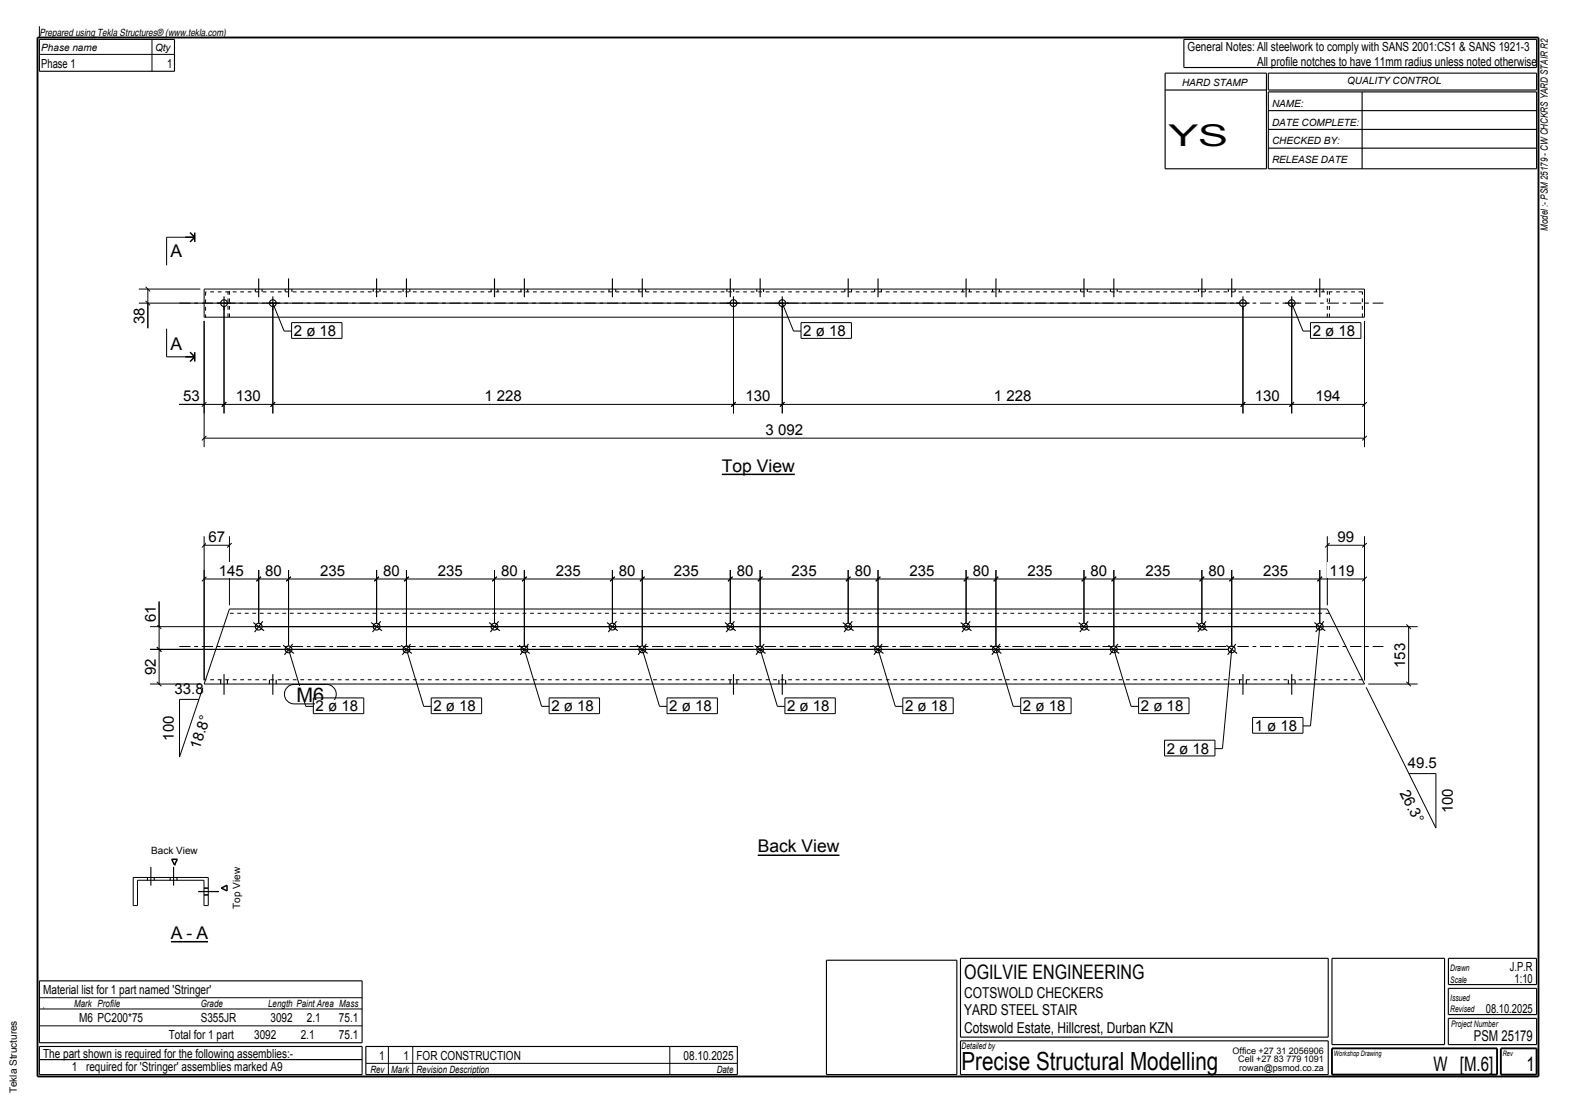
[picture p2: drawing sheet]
<svg xmlns="http://www.w3.org/2000/svg" width="420mm" height="297mm" viewBox="0 0 420 297" stroke-linecap="round" stroke-linejoin="round" font-family="sans-serif">
<path d="M10 10h400v277h-400z" fill="none" stroke="#000" stroke-width=".5"/>
<path d="M192.4 126.5h19.4" fill="none" stroke="#000" stroke-width=".4"/>
<path d="M192.4 122.2h19.4v3.5h-19.4z" fill-rule="evenodd" fill="#fefefb"/>
<path d="M201.9 228h21.8" fill="none" stroke="#000" stroke-width=".4"/>
<path d="M201.9 223.8h21.8v3.5h-21.8z" fill-rule="evenodd" fill="#fefefb"/>
<path d="M45.6 251.1h9.8" fill="none" stroke="#000" stroke-width=".4"/>
<g fill="#fefefb">
<path d="M45.6 246.8h3.1v3.5h-3.1z" fill-rule="evenodd"/>
<path d="M49.7 246.8h1.6v3.5h-1.6z" fill-rule="evenodd"/>
<path d="M52.3 246.8h3.1v3.5h-3.1z" fill-rule="evenodd"/>
</g>
<path d="M45.8 229.1h1.5l-.8 1.5zM59 236.8l1.5-.8v1.5z" fill="none" stroke="#000" stroke-width=".4"/>
<path d="M54.8 77.8v6.8M363.1 77.8h-308.3M60.8 84.6v-6.8M61.1 84.6v-7.5M353.7 84.6v-7.5M354.3 84.6v-6.8M363.1 84.6v-6.8M354.3 163.5h-293.5M363.1 181.2h-308.3" fill="none" stroke="#000" stroke-width=".27" stroke-dasharray="1 1 1 1" stroke-linecap="butt"/>
<g fill="none" stroke="#000" stroke-width=".3">
<path d="M10.5 10.5h36v8.5h-36zM310.5 19.5h27v25.5h-27zM315.5 10.5h94v7.5h-94zM338 19.5h71.5v4.5h-71.5zM310.5 24h27M338 24.5h71.5v20.5h-71.5zM338 29.5h71.5M338 34.5h71.5M338 39.5h71.5M363 24.5v20.5M59.7 79v3.6M68 77.1v.7"/>
<path d="M68.9 74.2v5M69.8 77.1v.7M72.7 79v3.6M76 77.1v.7M76.9 74.2v5M77.8 77.1v.7M99.5 77.1v.7M100.4 74.2v5M101.3 77.1v.7M107.4 77.1v.7M108.3 74.2v5M109.2 77.1v.7"/>
<path d="M130.9 77.1v.7M131.8 74.2v5M132.7 77.1v.7M138.8 77.1v.7M139.7 74.2v5M140.6 77.1v.7M162.3 77.1v.7M163.2 74.2v5M164.1 77.1v.7M170.3 77.1v.7M171.2 74.2v5M172.1 77.1v.7"/>
<path d="M193.7 77.1v.7M194.6 74.2v5M195.5 79v3.6M195.5 77.1v.7M201.7 77.1v.7M202.6 74.2v5M203.5 77.1v.7M208.5 79v3.6M225.1 77.1v.7M226 74.2v5M226.9 77.1v.7M233.1 77.1v.7"/>
<path d="M234 74.2v5M234.9 77.1v.7M256.6 77.1v.7M257.5 74.2v5M258.4 77.1v.7M264.5 77.1v.7M265.4 74.2v5M266.3 77.1v.7M288 77.1v.7M288.9 74.2v5M289.8 77.1v.7M295.9 77.1v.7"/>
<path d="M296.8 74.2v5M297.7 77.1v.7M319.4 77.1v.7M320.3 74.2v5M321.2 77.1v.7M327.4 77.1v.7M328.3 74.2v5M329.2 77.1v.7M331.2 79v3.6M344.2 79v3.6M350.8 77.1v.7M351.7 74.2v5"/>
<path d="M352.6 77.1v.7M57.9 80.8h3.6M70.9 80.8h3.6M193.7 80.8h3.6M206.7 80.8h3.6M329.4 80.8h3.6M342.4 80.8h3.6M59.7 179.7v5.5M67.5 166l2.9 2.2M70 165.6l-2.1 2.9M72.7 179.7v5.5M75.5 172l2.8 2.2"/>
<path d="M78 171.7l-2.2 2.9M98.9 166l2.9 2.2M101.5 165.6l-2.2 2.9M106.9 172l2.9 2.2M109.4 171.7l-2.2 2.9M130.4 166l2.8 2.2M132.9 165.6l-2.2 2.9M138.3 172l2.9 2.2M140.8 171.7l-2.2 2.9M161.8 166l2.8 2.2M164.3 165.6l-2.2 2.9M169.7 172l2.9 2.2"/>
<path d="M172.2 171.7l-2.1 2.9M193.2 166l2.9 2.2M195.5 179.7v5.5M195.7 165.6l-2.2 2.9M201.1 172l2.9 2.2M203.7 171.7l-2.2 2.9M208.5 179.7v5.5M224.6 166l2.9 2.2M227.1 165.6l-2.2 2.9M232.6 172l2.8 2.2M235.1 171.7l-2.2 2.9M256 166l2.9 2.2"/>
<path d="M258.5 165.6l-2.1 2.9M264 172l2.8 2.2M266.5 171.7l-2.2 2.9M287.4 166l2.9 2.2M290 165.6l-2.2 2.9M295.4 172l2.9 2.2M297.9 171.7l-2.2 2.9M318.9 166l2.8 2.2M321.4 165.6l-2.2 2.9M326.8 172l2.9 2.2M329.3 171.7l-2.1 2.9M331.2 179.7v5.5"/>
<path d="M344.2 179.7v5.5M350.3 166l2.8 2.2M352.8 165.6l-2.2 2.9M58.8 181.2v1.2M60.6 181.2v1.2M71.8 181.2v1.2M73.6 181.2v1.2M194.6 181.2v1.2M196.4 181.2v1.2M207.6 181.2v1.2M209.4 181.2v1.2M330.3 181.2v1.2"/>
<path d="M332.1 181.2v1.2M343.3 181.2v1.2M345.1 181.2v1.2M39.3 233.9v.8M40.2 231.1v5M41.1 233.9v.8M45.4 233.9v.8M46.3 231.1v5M47.2 233.9v.8M52.9 237.7h5.5M54.4 238.6h1.1M54.4 236.8h1.1"/>
<path d="M220.2 256h34.8v30.5h-34.8zM256 255.5h98v21h-98zM355 255.5h30v23h-30zM386 255.5h23.5v7h-23.5zM10.5 279h86v7.5h-86zM10.5 261.5h86v16.5h-86zM97.5 279h99v7.5h-99zM256 277.5h98v9h-98zM386 263.5h23.5v7h-23.5zM386 271.5h23.5v7h-23.5z"/>
<circle cx="59.7" cy="80.8" r=".9"/>
<circle cx="72.7" cy="80.8" r=".9"/>
<circle cx="195.5" cy="80.8" r=".9"/>
<circle cx="208.5" cy="80.8" r=".9"/>
<circle cx="331.2" cy="80.8" r=".9"/>
<circle cx="344.2" cy="80.8" r=".9"/>
<circle cx="68.9" cy="167.1" r=".9"/>
<circle cx="76.9" cy="173.1" r=".9"/>
<circle cx="100.4" cy="167.1" r=".9"/>
<circle cx="108.3" cy="173.1" r=".9"/>
<circle cx="131.8" cy="167.1" r=".9"/>
<circle cx="139.7" cy="173.1" r=".9"/>
<circle cx="163.2" cy="167.1" r=".9"/>
<circle cx="171.2" cy="173.1" r=".9"/>
<circle cx="194.6" cy="167.1" r=".9"/>
<circle cx="202.6" cy="173.1" r=".9"/>
<circle cx="226" cy="167.1" r=".9"/>
<circle cx="234" cy="173.1" r=".9"/>
<circle cx="257.5" cy="167.1" r=".9"/>
<circle cx="265.4" cy="173.1" r=".9"/>
<circle cx="288.9" cy="167.1" r=".9"/>
<circle cx="296.8" cy="173.1" r=".9"/>
<circle cx="320.3" cy="167.1" r=".9"/>
<circle cx="328.3" cy="173.1" r=".9"/>
<circle cx="351.7" cy="167.1" r=".9"/>
</g>
<g fill="none" stroke="#000" stroke-width=".27">
<path d="M10.5 7v3M10.5 14.5h36M40.5 10.5v8.5M37 77.1h16.4M38.8 76.5l1.2 1.2M39.4 77.1v10.4M51.9 63.2h-7.5v7.5M54.4 77.1h309.2v7.5h-309.2zM37 80.8h293.2M38.8 80.2l1.2 1.2M44.4 87.6v7.5h7.5M54.4 85.6v33.6"/>
<path d="M59.7 81.8v28.4M72.7 81.8v28.4M72.7 80.8l3 7.5h2M195.5 81.8v28.4M208.5 80.8l3 7.5h2M208.5 81.8v28.4M331.2 81.8v28.4M344.2 81.8v28.4M344.2 80.8l3 7.5h2M363.6 85.6v33.6M47.7 107.8h315.9M54.4 116.8h309.2"/>
<path d="M55 107.2l-1.2 1.2M55 116.2l-1.2 1.2M60.3 107.2l-1.2 1.2M73.3 107.2l-1.2 1.2M196.1 107.2l-1.2 1.2M209.1 107.2l-1.2 1.2M331.8 107.2l-1.2 1.2M344.8 107.2l-1.2 1.2M364.2 107.2l-1.2 1.2M364.2 116.2l-1.2 1.2M54.4 143v38.4M54.4 145.4h6.7"/>
<path d="M54.4 154.4h309.2M55 144.8l-1.2 1.2M55 153.8l-1.2 1.2M61.1 143v18.4M61.7 144.8l-1.2 1.2M68.9 152v14.1M69.5 153.8l-1.2 1.2M76.9 152v20.1M77.5 153.8l-1.2 1.2M100.4 152v14.1M101 153.8l-1.2 1.2M108.3 152v20.1"/>
<path d="M108.9 153.8l-1.2 1.2M131.8 152v14.1M132.4 153.8l-1.2 1.2M139.7 152v20.1M140.3 153.8l-1.2 1.2M163.2 152v14.1M163.8 153.8l-1.2 1.2M171.2 152v20.1M171.8 153.8l-1.2 1.2M194.6 152v14.1M195.2 153.8l-1.2 1.2M202.6 152v20.1"/>
<path d="M203.2 153.8l-1.2 1.2M226 152v14.1M226.6 153.8l-1.2 1.2M234 152v20.1M234.6 153.8l-1.2 1.2M257.5 152v14.1M258.1 153.8l-1.2 1.2M265.4 152v20.1M266 153.8l-1.2 1.2M288.9 152v14.1M289.5 153.8l-1.2 1.2M296.8 152v20.1"/>
<path d="M297.4 153.8l-1.2 1.2M320.3 152v14.1M320.9 153.8l-1.2 1.2M328.3 152v20.1M328.9 153.8l-1.2 1.2M351.7 152v14.1M352.3 153.8l-1.2 1.2M353.7 145.4h9.9M353.7 143v18.4M354.3 144.8l-1.2 1.2M363.6 143v38.4M364.2 144.8l-1.2 1.2"/>
<path d="M364.2 153.8l-1.2 1.2M40 173.1h287.3M40 167.1h337.8M41.8 172.5l1.2 1.2M41.8 166.5l1.2 1.2M42.4 160.4v22M61.1 162.4h292.6l9.9 20h-309.2zM76.9 173.1l4.6 15.2h2M108.3 173.1l4.6 15.2h2M139.7 173.1l4.6 15.2h2M171.2 173.1l4.6 15.2h2M202.6 173.1l4.6 15.2h2"/>
<path d="M234 173.1l4.6 15.2h2M265.4 173.1l4.6 15.2h2M296.8 173.1l4.6 15.2h2M328.3 173.1l-2.5 26.5h-2M351.7 167.1l-2.5 26.4h-2M374.8 166.5l1.2 1.2M375.4 167.1v15.3M40 182.4h13.4M41.8 181.8l1.2 1.2M54.1 183.3l-6.3 18.5v-15.3h5.2M364.1 183.3l18.6 37.5v-14.6h-7.2M364.6 182.4h13.2"/>
<path d="M374.8 181.8l1.2 1.2M35.5 233.9h20v7.5h-1.1v-6.7h-17.8v6.7h-1.1zM10.5 266h86M10.5 273.5h86M10.5 269h86M11.5 268.7h.1M97.5 279h99M103.5 279v7.5M110 279v7.5M178.5 279v7.5M10.5 282.5h86M97.5 283.5h99"/>
<path d="M184 286.5h.1"/>
</g>
<path d="M47.8 80.8h320.9M47.8 172.4h320.9" fill="none" stroke="#000" stroke-width=".27" stroke-dasharray="3 1 1 1" stroke-linecap="butt"/>
<path d="M355 279.5h44v7h-44zM400 279.5h9.5v7h-9.5z" fill="none" stroke="#000" stroke-width=".5"/>
<g fill="#fefefb">
<path d="M350 103.3h7.9v4.2h-7.9z" fill-rule="evenodd"/>
<path d="M62.3 103.3h7.8v4.2h-7.8z" fill-rule="evenodd"/>
<path d="M78.3 86.6h11.3v3h-11.3z" fill-rule="evenodd"/>
<path d="M78.3 86.6h11.3v3h-11.3z" fill-rule="evenodd"/>
</g>
<path d="M90.5 86.6v3" fill="none" stroke="#fefefb" stroke-width=".27"/>
<path d="M77.7 86h13.4v4.2h-13.4z" fill="none" stroke="#000" stroke-width=".27"/>
<g fill="#fefefb">
<path d="M264.3 103.3h11.2v4.2h-11.2z" fill-rule="evenodd"/>
<path d="M45.4 65h3.1v3.5h-3.1z" fill-rule="evenodd"/>
</g>
<path d="M49.4 63.2h2.5M50.6 62l1.3 1.2M51.9 62v2.5M51.9 63.2l-1.3 1.3" fill="none" stroke="#000" stroke-width=".4"/>
<path d="M45.4 89.9h3.1v3.5h-3.1z" fill-rule="evenodd" fill="#fefefb"/>
<path d="M49.4 95.1h2.5M50.6 93.9l1.3 1.2M51.9 93.9v2.5M51.9 95.1l-1.3 1.3" fill="none" stroke="#000" stroke-width=".4"/>
<g fill="#fefefb">
<path d="M214.1 86.6h11.3v3h-11.3z" fill-rule="evenodd"/>
<path d="M214.1 86.6h11.3v3h-11.3z" fill-rule="evenodd"/>
</g>
<path d="M226.3 86.6v3" fill="none" stroke="#fefefb" stroke-width=".27"/>
<path d="M213.5 86h13.4v4.2h-13.4z" fill="none" stroke="#000" stroke-width=".27"/>
<g fill="#fefefb">
<path d="M349.8 86.6h11.4v3h-11.4z" fill-rule="evenodd"/>
<path d="M349.8 86.6h11.4v3h-11.4z" fill-rule="evenodd"/>
</g>
<path d="M362.1 86.6v3" fill="none" stroke="#fefefb" stroke-width=".27"/>
<path d="M349.2 86h13.5v4.2h-13.5z" fill="none" stroke="#000" stroke-width=".27"/>
<g fill="#fefefb">
<path d="M333.8 103.3h7.9v4.2h-7.9z" fill-rule="evenodd"/>
<path d="M198 103.3h7.9v4.2h-7.9z" fill-rule="evenodd"/>
<path d="M128.5 103.3h11.2v4.2h-11.2z" fill-rule="evenodd"/>
<path d="M48.2 103.3h5.7v4.2h-5.7z" fill-rule="evenodd"/>
<path d="M203.4 112.3h11.2v4.2h-11.2z" fill-rule="evenodd"/>
<path d="M34.9 81.3h4.2v5.7h-4.2z" fill-rule="evenodd"/>
<path d="M355.9 140.9h5.6v4.2h-5.6z" fill-rule="evenodd"/>
<path d="M178.4 186.7h11.3v3h-11.3z" fill-rule="evenodd"/>
<path d="M178.4 186.7h11.3v3h-11.3z" fill-rule="evenodd"/>
</g>
<path d="M190.6 186.7v3" fill="none" stroke="#fefefb" stroke-width=".27"/>
<path d="M177.8 186.1h13.4v4.2h-13.4z" fill="none" stroke="#000" stroke-width=".27"/>
<g fill="#fefefb">
<path d="M272.6 186.7h11.3v3h-11.3z" fill-rule="evenodd"/>
<path d="M272.6 186.7h11.3v3h-11.3z" fill-rule="evenodd"/>
</g>
<path d="M284.8 186.7v3" fill="none" stroke="#fefefb" stroke-width=".27"/>
<path d="M272 186.1h13.4v4.2h-13.4z" fill="none" stroke="#000" stroke-width=".27"/>
<g fill="#fefefb">
<path d="M101.5 149.9h5.7v4.2h-5.7z" fill-rule="evenodd"/>
<path d="M116.1 149.9h7.9v4.2h-7.9z" fill-rule="evenodd"/>
<path d="M146.9 186.7h11.4v3h-11.4z" fill-rule="evenodd"/>
<path d="M146.9 186.7h11.4v3h-11.4z" fill-rule="evenodd"/>
</g>
<path d="M159.2 186.7v3" fill="none" stroke="#fefefb" stroke-width=".27"/>
<path d="M146.3 186.1h13.5v4.2h-13.5z" fill="none" stroke="#000" stroke-width=".27"/>
<g fill="#fefefb">
<path d="M37.9 160.9h4.2v5.6h-4.2z" fill-rule="evenodd"/>
<path d="M370.9 170.8h4.2v7.9h-4.2z" fill-rule="evenodd"/>
<path d="M227.2 149.9h5.6v4.2h-5.6z" fill-rule="evenodd"/>
<path d="M241.8 149.9h7.9v4.2h-7.9z" fill-rule="evenodd"/>
<path d="M336 149.9h7.9v4.2h-7.9z" fill-rule="evenodd"/>
<path d="M79 183.1h7.4v4h-7.4z" fill-rule="evenodd"/>
<path d="M79 183.1h7.4v4h-7.4z" fill-rule="evenodd"/>
</g>
<path d="M76.4 183.4a2.6 2.6 0 0 1 2-.9h8.6a2.6 2.6 0 0 1 2.6 2.6 2.6 2.6 0 0 1-2.6 2.6h-8.6a2.6 2.6 0 0 1-2.3-1.5 2.6 2.6 0 0 1 .3-2.8z" fill="none" stroke="#000" stroke-width=".27"/>
<g fill="#fefefb">
<path d="M334.4 191.9h11.3v3h-11.3z" fill-rule="evenodd"/>
<path d="M334.4 191.9h11.3v3h-11.3z" fill-rule="evenodd"/>
</g>
<path d="M346.6 191.9v3" fill="none" stroke="#fefefb" stroke-width=".27"/>
<path d="M333.8 191.3h13.4v4.2h-13.4z" fill="none" stroke="#000" stroke-width=".27"/>
<g fill="#fefefb">
<path d="M54.9 140.9h5.7v4.2h-5.7z" fill-rule="evenodd"/>
<path d="M310.9 197.9h11.4v3h-11.4z" fill-rule="evenodd"/>
<path d="M310.9 197.9h11.4v3h-11.4z" fill-rule="evenodd"/>
</g>
<path d="M323.2 197.9v3" fill="none" stroke="#fefefb" stroke-width=".27"/>
<path d="M310.3 197.3h13.5v4.2h-13.5z" fill="none" stroke="#000" stroke-width=".27"/>
<g fill="#fefefb">
<path d="M147.5 149.9h7.9v4.2h-7.9z" fill-rule="evenodd"/>
<path d="M304 186.7h11.4v3h-11.4z" fill-rule="evenodd"/>
<path d="M304 186.7h11.4v3h-11.4z" fill-rule="evenodd"/>
</g>
<path d="M316.3 186.7v3" fill="none" stroke="#fefefb" stroke-width=".27"/>
<path d="M303.4 186.1h13.5v4.2h-13.5z" fill="none" stroke="#000" stroke-width=".27"/>
<g fill="#fefefb">
<path d="M179 149.9h7.8v4.2h-7.8z" fill-rule="evenodd"/>
<path d="M241.2 186.7h11.3v3h-11.3z" fill-rule="evenodd"/>
<path d="M241.2 186.7h11.3v3h-11.3z" fill-rule="evenodd"/>
</g>
<path d="M253.4 186.7v3" fill="none" stroke="#fefefb" stroke-width=".27"/>
<path d="M240.6 186.1h13.4v4.2h-13.4z" fill="none" stroke="#000" stroke-width=".27"/>
<g fill="#fefefb">
<path d="M209.8 186.7h11.3v3h-11.3z" fill-rule="evenodd"/>
<path d="M209.8 186.7h11.3v3h-11.3z" fill-rule="evenodd"/>
</g>
<path d="M222 186.7v3" fill="none" stroke="#fefefb" stroke-width=".27"/>
<path d="M209.2 186.1h13.4v4.2h-13.4z" fill="none" stroke="#000" stroke-width=".27"/>
<g fill="#fefefb">
<path d="M115.5 186.7h11.4v3h-11.4z" fill-rule="evenodd"/>
<path d="M115.5 186.7h11.4v3h-11.4z" fill-rule="evenodd"/>
</g>
<path d="M127.8 186.7v3" fill="none" stroke="#fefefb" stroke-width=".27"/>
<path d="M114.9 186.1h13.5v4.2h-13.5z" fill="none" stroke="#000" stroke-width=".27"/>
<g fill="#fefefb">
<path d="M84.1 186.7h11.3v3h-11.3z" fill-rule="evenodd"/>
<path d="M84.1 186.7h11.3v3h-11.3z" fill-rule="evenodd"/>
</g>
<path d="M96.3 186.7v3" fill="none" stroke="#fefefb" stroke-width=".27"/>
<path d="M83.5 186.1h13.4v4.2h-13.4z" fill="none" stroke="#000" stroke-width=".27"/>
<g fill="#fefefb">
<path d="M353.7 149.9h7.9v4.2h-7.9z" fill-rule="evenodd"/>
<path d="M321.5 149.9h5.6v4.2h-5.6z" fill-rule="evenodd"/>
<path d="M37.9 174.9h4.2v5.7h-4.2z" fill-rule="evenodd"/>
<path d="M304.6 149.9h7.9v4.2h-7.9z" fill-rule="evenodd"/>
<path d="M290 149.9h5.7v4.2h-5.7z" fill-rule="evenodd"/>
<path d="M273.2 149.9h7.9v4.2h-7.9z" fill-rule="evenodd"/>
<path d="M258.6 149.9h5.7v4.2h-5.7z" fill-rule="evenodd"/>
<path d="M210.4 149.9h7.8v4.2h-7.8z" fill-rule="evenodd"/>
<path d="M195.8 149.9h5.6v4.2h-5.6z" fill-rule="evenodd"/>
<path d="M164.4 149.9h5.6v4.2h-5.6z" fill-rule="evenodd"/>
<path d="M132.9 149.9h5.7v4.2h-5.7z" fill-rule="evenodd"/>
<path d="M84.7 149.9h7.9v4.2h-7.9z" fill-rule="evenodd"/>
<path d="M70.1 149.9h5.6v4.2h-5.6z" fill-rule="evenodd"/>
<path d="M57.7 149.9h7.9v4.2h-7.9z" fill-rule="evenodd"/>
</g>
<text font-size="8" x="311.4" y="39">YS</text>
<text font-size="6.7" x="256.3" y="285.3">Precise Structural Modelling</text>
<g font-size="5.3">
<text x="79" y="187.1">M6</text>
<text x="257" y="261">OGILVIE ENGINEERING</text>
<text x="382" y="285.5">W [M.6]</text>
<text x="406.8" y="285.5">1</text>
</g>
<g font-size="4.7">
<text x="45.4" y="68.5">A</text>
<text x="45.4" y="93.4">A</text>
<text x="192.4" y="125.7">Top View</text>
<text x="201.9" y="227.3">Back View</text>
<text x="45.6" y="250.3">A - A</text>
</g>
<g font-size="4">
<text x="38.5" y="86.4" transform="rotate(-90 38.5 86.4)">38</text>
<text x="78.3" y="89.6">2 ø 18</text>
<text x="214.1" y="89.6">2 ø 18</text>
<text x="349.8" y="89.6">2 ø 18</text>
<text x="48.8" y="106.9">53</text>
<text x="62.9" y="106.9">130</text>
<text x="129.1" y="106.9">1 228</text>
<text x="198.6" y="106.9">130</text>
<text x="264.9" y="106.9">1 228</text>
<text x="334.4" y="106.9">130</text>
<text x="350.6" y="106.9">194</text>
<text x="204" y="115.9">3 092</text>
<text x="55.5" y="144.5">67</text>
<text x="356.5" y="144.5">99</text>
<text x="58.3" y="153.5">145</text>
<text x="70.7" y="153.5">80</text>
<text x="85.3" y="153.5">235</text>
<text x="102.1" y="153.5">80</text>
<text x="116.7" y="153.5">235</text>
<text x="133.5" y="153.5">80</text>
<text x="148.1" y="153.5">235</text>
<text x="165" y="153.5">80</text>
<text x="179.6" y="153.5">235</text>
<text x="196.4" y="153.5">80</text>
<text x="211" y="153.5">235</text>
<text x="227.8" y="153.5">80</text>
<text x="242.4" y="153.5">235</text>
<text x="259.2" y="153.5">80</text>
<text x="273.8" y="153.5">235</text>
<text x="290.6" y="153.5">80</text>
<text x="305.2" y="153.5">235</text>
<text x="322.1" y="153.5">80</text>
<text x="336.6" y="153.5">235</text>
<text x="354.3" y="153.5">119</text>
<text x="41.5" y="165.9" transform="rotate(-90 41.5 165.9)">61</text>
<text x="41.5" y="180" transform="rotate(-90 41.5 180)">92</text>
<text x="374.5" y="178.1" transform="rotate(-90 374.5 178.1)">153</text>
<text x="46.5" y="185">33.8</text>
<text x="84.1" y="189.7">2 ø 18</text>
<text x="115.5" y="189.7">2 ø 18</text>
<text x="146.9" y="189.7">2 ø 18</text>
<text x="178.4" y="189.7">2 ø 18</text>
<text x="209.8" y="189.7">2 ø 18</text>
<text x="241.2" y="189.7">2 ø 18</text>
<text x="272.6" y="189.7">2 ø 18</text>
<text x="304" y="189.7">2 ø 18</text>
<text x="46.3" y="197.5" transform="rotate(-90 46.3 197.5)">100</text>
<text x="334.4" y="194.9">1 ø 18</text>
<text x="53.2" y="200" transform="rotate(-71 53.2 200)">18.8°</text>
<text x="310.9" y="200.9">2 ø 18</text>
<text x="375.2" y="204.7">49.5</text>
<text x="373" y="211.3" transform="rotate(64 373 211.3)">26.3°</text>
<text x="387.2" y="216.8" transform="rotate(-90 387.2 216.8)">100</text>
<text x="257" y="266">COTSWOLD CHECKERS</text>
<text x="257" y="270.5">YARD STEEL STAIR</text>
<text x="257" y="275.5">Cotswold Estate, Hillcrest, Durban KZN</text>
<text x="392.8" y="277.5">PSM 25179</text>
</g>
<g font-size="3.3">
<text x="11" y="18">Phase 1</text>
<text x="44.5" y="18">1</text>
<text x="316.5" y="13.5">General Notes: All steelwork to comply with SANS 2001:CS1 &amp; SANS 1921-3</text>
<text x="335" y="17.5">All profile notches to have 11mm radius unless noted otherwise</text>
<text x="402.4" y="258.7">J.P.R</text>
<text x="403.6" y="262">1:10</text>
<text x="11.5" y="265">Material list for 1 part named 'Stringer'</text>
<text x="21.1" y="272.5">M6 PC200*75</text>
<text x="53.5" y="272.5">S355JR</text>
<text x="72.1" y="272.5">3092</text>
<text x="81.8" y="272.5">2.1</text>
<text x="90.3" y="272.5">75.1</text>
<text x="396" y="270">08.10.2025</text>
<text x="45" y="277">Total for 1 part</text>
<text x="67.7" y="277">3092</text>
<text x="80.1" y="277">2.1</text>
<text x="90.3" y="277">75.1</text>
<text x="11.5" y="282">The part shown is required for the following assemblies:-</text>
<text x="19.2" y="285.5">1 required for 'Stringer' assemblies marked A9</text>
<text x="101" y="282.5">1</text>
<text x="107.5" y="282.5">1 FOR CONSTRUCTION</text>
<text x="182.2" y="282.5">08.10.2025</text>
</g>
<g font-size="2.7">
<text x="10.5" y="9.5">Prepared using Tekla Structures® (www.tekla.com)</text>
<text x="11" y="13.5">Phase name</text>
<text x="41.3" y="13.5">Qty</text>
<text x="315" y="23">HARD STAMP</text>
<text x="359" y="22.5">QUALITY CONTROL</text>
<text x="339" y="28.5">NAME:</text>
<text x="339" y="33.5">DATE COMPLETE:</text>
<text x="339" y="38.5">CHECKED BY:</text>
<text x="339" y="43.5">RELEASE DATE</text>
<text x="412.5" y="61.5" transform="rotate(-90 412.5 61.5)">Model :- PSM 25179 - CW CHCKRS YARD STAIR R2</text>
<text x="40.3" y="227.6">Back View</text>
<text x="64" y="242.3" transform="rotate(-90 64 242.3)">Top View</text>
<text x="19.8" y="268.5">Mark Profile</text>
<text x="53.5" y="268.5">Grade</text>
<text x="71.5" y="268.5">Length Paint Area Mass</text>
<text x="98.7" y="286">Rev</text>
<text x="104.3" y="286">Mark</text>
<text x="111" y="286">Revision Description</text>
<text x="191" y="286">Date</text>
<text x="4.5" y="291.5" transform="rotate(-90 4.5 291.5)">Tekla Structures</text>
</g>
<g font-size="2.4">
<text x="386.5" y="262">Scale</text>
<text x="386.5" y="258.7">Drawn</text>
<text x="386.5" y="266.8">Issued</text>
<text x="386.5" y="269.8">Revised</text>
<text x="386.7" y="273.7">Project Number</text>
<text x="256.3" y="279.7">Detailed by</text>
<text x="328.5" y="281">Office +27 31 2056906</text>
<text x="330" y="283.3">Cell +27 83 779 1091</text>
<text x="330.3" y="285.5">rowan@psmod.co.za</text>
</g>
<g font-size="2">
<text x="355.5" y="281.5">Workshop Drawing</text>
<text x="400.5" y="281.5">Rev</text>
</g>
</svg>
